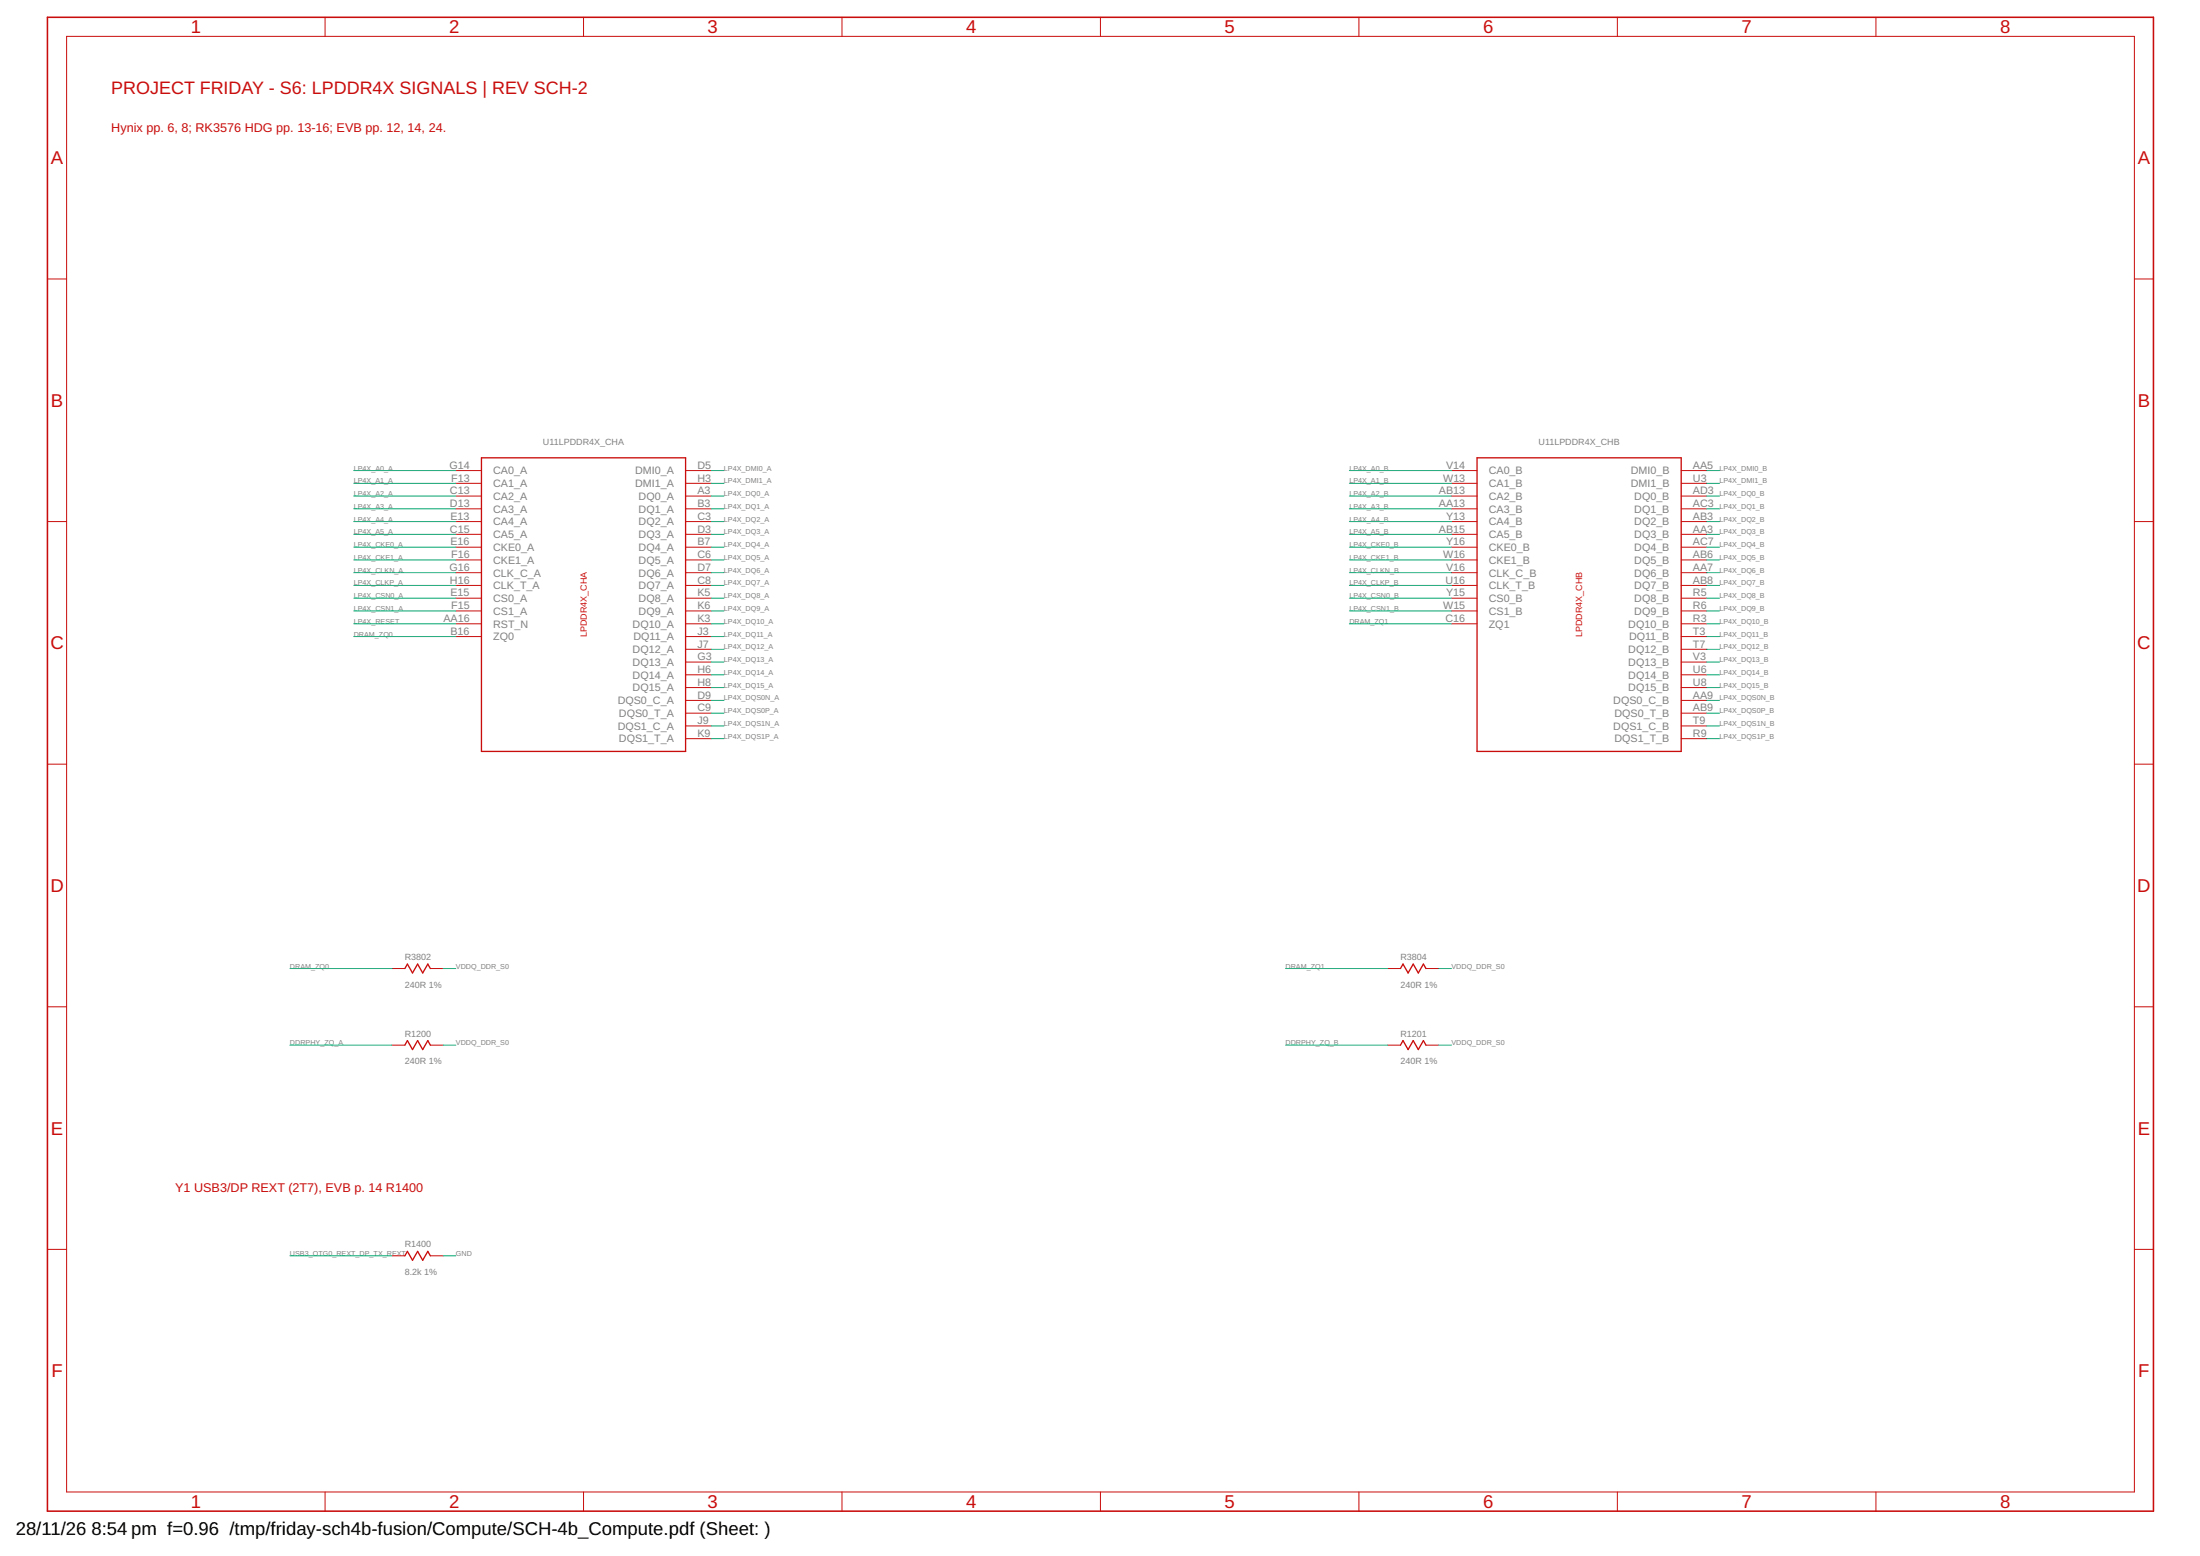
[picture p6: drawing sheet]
<svg xmlns="http://www.w3.org/2000/svg" width="420mm" height="297mm" viewBox="0 0 420 297" stroke-linecap="round" stroke-linejoin="round" font-family="sans-serif">
<path d="M9.1 3.3h402.2v285.2h-402.2z" fill="none" stroke="#c90d0c" stroke-width=".3"/>
<g fill="none" stroke="#c90d0c" stroke-width=".19">
<path d="M12.7 6.9h394.9v277.9h-394.9zM62.1 3.3v3.6M111.4 3.3v3.6M160.8 3.3v3.6M210.2 3.3v3.6M259.5 3.3v3.6M308.9 3.3v3.6M358.3 3.3v3.6M9.1 53.3h3.6M407.6 53.3h3.7M9.1 99.6h3.6M87.1 99.6h4.8"/>
<path d="M87.1 89.8h4.8M87.1 92.3h4.8M87.1 94.7h4.8M87.1 97.1h4.8M130.9 99.6h4.9M130.9 89.8h4.9M130.9 92.3h4.9M130.9 94.7h4.9M130.9 97.1h4.9M277.2 99.6h4.9M277.2 89.8h4.9M277.2 92.3h4.9"/>
<path d="M277.2 94.7h4.9M277.2 97.1h4.9M321.1 99.6h4.9M321.1 89.8h4.9M321.1 92.3h4.9M321.1 94.7h4.9M321.1 97.1h4.9M407.6 99.6h3.7M87.1 102h4.8M87.1 104.5h4.8M87.1 106.9h4.8M87.1 109.3h4.8"/>
<path d="M87.1 111.8h4.8M87.1 114.2h4.8M87.1 116.6h4.8M87.1 119.1h4.8M130.9 102h4.9M130.9 104.5h4.9M130.9 106.9h4.9M130.9 109.3h4.9M130.9 111.8h4.9M130.9 114.2h4.9M130.9 116.6h4.9M130.9 119.1h4.9"/>
<path d="M277.2 102h4.9M277.2 104.5h4.9M277.2 106.9h4.9M277.2 109.3h4.9M277.2 111.8h4.9M277.2 114.2h4.9M277.2 116.6h4.9M277.2 119.1h4.9M321.1 102h4.9M321.1 104.5h4.9M321.1 106.9h4.9M321.1 109.3h4.9"/>
<path d="M321.1 111.8h4.9M321.1 114.2h4.9M321.1 116.6h4.9M321.1 119.1h4.9M87.1 121.5h4.8M130.9 121.5h4.9M130.9 124h4.9M130.9 126.4h4.9M130.9 128.8h4.9M130.9 131.3h4.9M130.9 133.7h4.9M130.9 136.1h4.9"/>
<path d="M130.9 138.6h4.9M321.1 121.5h4.9M321.1 124h4.9M321.1 126.4h4.9M321.1 128.8h4.9M321.1 131.3h4.9M321.1 133.7h4.9M321.1 136.1h4.9M321.1 138.6h4.9M9.1 145.9h3.6M130.9 141h4.9M321.1 141h4.9"/>
<path d="M407.6 145.9h3.7M9.1 192.2h3.6M74.9 184.9h2.4M74.9 199.5h2.4M82.2 184.9h2.4M82.2 199.5h2.4M265 184.9h2.5M265 199.5h2.5M272.3 184.9h2.5M272.3 199.5h2.5M407.6 192.2h3.7M9.1 238.5h3.6"/>
<path d="M74.9 239.7h2.4M82.2 239.7h2.4M407.6 238.5h3.7M62.1 284.8v3.7M111.4 284.8v3.7M160.8 284.8v3.7M210.2 284.8v3.7M259.5 284.8v3.7M308.9 284.8v3.7M358.3 284.8v3.7"/>
</g>
<path d="M91.9 87.4h39v56h-39zM282.1 87.4h39v56h-39zM77.3 184.9l.5-.9 1 1.7 1-1.7 .9 1.7 1-1.7 .5 .9M77.3 199.5l.5-.9 1 1.8 1-1.8 .9 1.8 1-1.8 .5 .9M267.5 184.9l.4-.9 1 1.7 1-1.7 1 1.7 .9-1.7 .5 .9M267.5 199.5l.4-.9 1 1.8 1-1.8 1 1.8 .9-1.8 .5 .9M77.3 239.7l.5-.8 1 1.7 1-1.7 .9 1.7 1-1.7 .5 .8" fill="none" stroke="#c90d0c" stroke-width=".25"/>
<g fill="none" stroke="#0dab76" stroke-width=".19">
<path d="M67.6 89.8h19.5M67.6 92.3h19.5M67.6 94.7h19.5M67.6 97.1h19.5M67.6 99.6h19.5M135.8 89.8h2.5M135.8 92.3h2.5M135.8 94.7h2.5M135.8 97.1h2.5M135.8 99.6h2.5M257.7 89.8h19.5M257.7 92.3h19.5"/>
<path d="M257.7 94.7h19.5M257.7 97.1h19.5M257.7 99.6h19.5M326 89.8h2.4M326 92.3h2.4M326 94.7h2.4M326 97.1h2.4M326 99.6h2.4M67.6 102h19.5M67.6 104.5h19.5M67.6 106.9h19.5M67.6 114.2h19.5"/>
<path d="M67.6 116.6h19.5M67.6 109.3h19.5M67.6 111.8h19.5M67.6 119.1h19.5M135.8 102h2.5M135.8 104.5h2.5M135.8 106.9h2.5M135.8 114.2h2.5M135.8 116.6h2.5M135.8 109.3h2.5M135.8 111.8h2.5M135.8 119.1h2.5"/>
<path d="M257.7 102h19.5M257.7 104.5h19.5M257.7 106.9h19.5M257.7 114.2h19.5M257.7 116.6h19.5M257.7 109.3h19.5M257.7 111.8h19.5M257.7 119.1h19.5M326 102h2.4M326 104.5h2.4M326 106.9h2.4M326 114.2h2.4"/>
<path d="M326 116.6h2.4M326 109.3h2.4M326 111.8h2.4M326 119.1h2.4M67.6 121.5h19.5M135.8 121.5h2.5M135.8 124h2.5M135.8 126.4h2.5M135.8 128.8h2.5M135.8 131.3h2.5M135.8 136.1h2.5M135.8 133.7h2.5"/>
<path d="M135.8 138.6h2.5M326 121.5h2.4M326 124h2.4M326 126.4h2.4M326 128.8h2.4M326 131.3h2.4M326 136.1h2.4M326 133.7h2.4M326 138.6h2.4M135.8 141h2.5M326 141h2.4M55.4 184.9h19.5"/>
<path d="M55.4 199.5h19.5M84.6 184.9h2.5M84.6 199.5h2.5M245.5 184.9h19.5M245.5 199.5h19.5M274.8 184.9h2.4M274.8 199.5h2.4M55.4 239.7h19.5M84.6 239.7h2.5"/>
</g>
<g font-size="3.5" fill="#c90d0c">
<text x="36.4" y="6.4">1</text>
<text x="85.8" y="6.4">2</text>
<text x="135.1" y="6.4">3</text>
<text x="184.5" y="6.4">4</text>
<text x="233.9" y="6.4">5</text>
<text x="283.2" y="6.4">6</text>
<text x="332.6" y="6.4">7</text>
<text x="382" y="6.4">8</text>
<text x="9.7" y="31.4">A</text>
<text x="408.3" y="31.4">A</text>
<text x="9.7" y="77.7">B</text>
<text x="408.3" y="77.7">B</text>
<text x="9.6" y="124">C</text>
<text x="408.2" y="124">C</text>
<text x="9.6" y="170.3">D</text>
<text x="408.2" y="170.3">D</text>
<text x="9.7" y="216.6">E</text>
<text x="408.3" y="216.6">E</text>
<text x="9.8" y="262.9">F</text>
<text x="408.4" y="262.9">F</text>
<text x="36.4" y="287.9">1</text>
<text x="85.8" y="287.9">2</text>
<text x="135.1" y="287.9">3</text>
<text x="184.5" y="287.9">4</text>
<text x="233.9" y="287.9">5</text>
<text x="283.2" y="287.9">6</text>
<text x="332.6" y="287.9">7</text>
<text x="382" y="287.9">8</text>
</g>
<g font-size="3.5">
<text x="3" y="293">28/11/26</text>
<text x="17.5" y="293">8:54 pm f=0.96 /tmp/friday-sch4b-fusion/Compute/SCH-4b_Compute.pdf (Sheet: )</text>
</g>
<text font-size="3.4" fill="#c90d0c" x="21.2" y="17.9">PROJECT FRIDAY - S6: LPDDR4X SIGNALS | REV SCH-2</text>
<g font-size="2.4" fill="#c90d0c">
<text x="21.2" y="25.2">Hynix pp. 6, 8; RK3576 HDG pp. 13-16; EVB pp. 12, 14, 24.</text>
<text x="33.4" y="227.5">Y1 USB3/DP REXT (2T7), EVB p. 14 R1400</text>
</g>
<g font-size="2.1" fill="#808080">
<text x="85.8" y="89.5">G14</text>
<text x="133.2" y="89.5">D5</text>
<text x="276.2" y="89.5">V14</text>
<text x="323.3" y="89.5">AA5</text>
<text x="85.9" y="94.4">C13</text>
<text x="86.2" y="91.9">F13</text>
<text x="94.2" y="90.6">CA0_A</text>
<text x="94.2" y="93">CA1_A</text>
<text x="94.2" y="95.4">CA2_A</text>
<text x="121.3" y="90.6">DMI0_A</text>
<text x="121.3" y="93">DMI1_A</text>
<text x="122" y="95.4">DQ0_A</text>
<text x="133.2" y="91.9">H3</text>
<text x="133.2" y="94.4">A3</text>
<text x="274.8" y="94.4">AB13</text>
<text x="275.6" y="91.9">W13</text>
<text x="284.3" y="90.6">CA0_B</text>
<text x="284.3" y="93">CA1_B</text>
<text x="284.3" y="95.4">CA2_B</text>
<text x="311.4" y="90.6">DMI0_B</text>
<text x="311.4" y="93">DMI1_B</text>
<text x="312.1" y="95.4">DQ0_B</text>
<text x="323.3" y="91.9">U3</text>
<text x="323.3" y="94.4">AD3</text>
<text x="85.9" y="96.8">D13</text>
<text x="85.9" y="101.7">C15</text>
<text x="86" y="99.2">E13</text>
<text x="94.2" y="97.9">CA3_A</text>
<text x="94.2" y="100.3">CA4_A</text>
<text x="122" y="97.9">DQ1_A</text>
<text x="122" y="100.3">DQ2_A</text>
<text x="133.2" y="96.8">B3</text>
<text x="133.2" y="99.2">C3</text>
<text x="133.2" y="101.7">D3</text>
<text x="274.8" y="96.8">AA13</text>
<text x="274.8" y="101.7">AB15</text>
<text x="276.2" y="99.2">Y13</text>
<text x="284.3" y="97.9">CA3_B</text>
<text x="284.3" y="100.3">CA4_B</text>
<text x="312.1" y="97.9">DQ1_B</text>
<text x="312.1" y="100.3">DQ2_B</text>
<text x="323.3" y="96.8">AC3</text>
<text x="323.3" y="99.2">AB3</text>
<text x="323.3" y="101.7">AA3</text>
<text x="86" y="104.1">E16</text>
<text x="86.2" y="106.5">F16</text>
<text x="94.2" y="102.7">CA5_A</text>
<text x="94.2" y="105.2">CKE0_A</text>
<text x="94.2" y="107.6">CKE1_A</text>
<text x="122" y="102.7">DQ3_A</text>
<text x="122" y="105.2">DQ4_A</text>
<text x="122" y="107.6">DQ5_A</text>
<text x="133.2" y="104.1">B7</text>
<text x="133.2" y="106.5">C6</text>
<text x="275.6" y="106.5">W16</text>
<text x="276.2" y="104.1">Y16</text>
<text x="284.3" y="102.7">CA5_B</text>
<text x="284.3" y="105.2">CKE0_B</text>
<text x="284.3" y="107.6">CKE1_B</text>
<text x="312.1" y="102.7">DQ3_B</text>
<text x="312.1" y="105.2">DQ4_B</text>
<text x="312.1" y="107.6">DQ5_B</text>
<text x="323.3" y="104.1">AC7</text>
<text x="323.3" y="106.5">AB6</text>
<text x="85.8" y="109">G16</text>
<text x="85.9" y="111.4">H16</text>
<text x="86" y="113.9">E15</text>
<text x="94.2" y="110.1">CLK_C_A</text>
<text x="94.2" y="112.5">CLK_T_A</text>
<text x="122" y="110.1">DQ6_A</text>
<text x="122" y="112.5">DQ7_A</text>
<text x="133.2" y="109">D7</text>
<text x="133.2" y="111.4">C8</text>
<text x="133.2" y="113.9">K5</text>
<text x="276.1" y="111.4">U16</text>
<text x="276.2" y="109">V16</text>
<text x="276.2" y="113.9">Y15</text>
<text x="284.3" y="110.1">CLK_C_B</text>
<text x="284.3" y="112.5">CLK_T_B</text>
<text x="312.1" y="110.1">DQ6_B</text>
<text x="312.1" y="112.5">DQ7_B</text>
<text x="323.3" y="109">AA7</text>
<text x="323.3" y="111.4">AB8</text>
<text x="323.3" y="113.9">R5</text>
<text x="84.7" y="118.7">AA16</text>
<text x="86.2" y="116.3">F15</text>
<text x="94.2" y="114.9">CS0_A</text>
<text x="94.2" y="117.4">CS1_A</text>
<text x="94.2" y="119.8">RST_N</text>
<text x="120.8" y="119.8">DQ10_A</text>
<text x="122" y="114.9">DQ8_A</text>
<text x="122" y="117.4">DQ9_A</text>
<text x="133.2" y="116.3">K6</text>
<text x="133.2" y="118.7">K3</text>
<text x="275.6" y="116.3">W15</text>
<text x="276.1" y="118.7">C16</text>
<text x="284.3" y="114.9">CS0_B</text>
<text x="284.3" y="117.4">CS1_B</text>
<text x="284.3" y="119.8">ZQ1</text>
<text x="311" y="119.8">DQ10_B</text>
<text x="312.1" y="114.9">DQ8_B</text>
<text x="312.1" y="117.4">DQ9_B</text>
<text x="323.3" y="116.3">R6</text>
<text x="323.3" y="118.7">R3</text>
<text x="86" y="121.2">B16</text>
<text x="94.2" y="122.2">ZQ0</text>
<text x="120.8" y="124.7">DQ12_A</text>
<text x="121" y="122.2">DQ11_A</text>
<text x="133.2" y="121.2">J3</text>
<text x="133.2" y="123.6">J7</text>
<text x="311" y="124.7">DQ12_B</text>
<text x="311.1" y="122.2">DQ11_B</text>
<text x="323.3" y="121.2">T3</text>
<text x="323.3" y="123.6">T7</text>
<text x="120.8" y="127.1">DQ13_A</text>
<text x="120.8" y="129.6">DQ14_A</text>
<text x="120.8" y="132">DQ15_A</text>
<text x="133.2" y="126">G3</text>
<text x="133.2" y="128.5">H6</text>
<text x="133.2" y="130.9">H8</text>
<text x="311" y="127.1">DQ13_B</text>
<text x="311" y="129.6">DQ14_B</text>
<text x="311" y="132">DQ15_B</text>
<text x="323.3" y="126">V3</text>
<text x="323.3" y="128.5">U6</text>
<text x="323.3" y="130.9">U8</text>
<text x="118" y="134.4">DQS0_C_A</text>
<text x="118.2" y="136.9">DQS0_T_A</text>
<text x="133.2" y="133.4">D9</text>
<text x="133.2" y="135.8">C9</text>
<text x="308.1" y="134.4">DQS0_C_B</text>
<text x="308.3" y="136.9">DQS0_T_B</text>
<text x="323.3" y="133.4">AA9</text>
<text x="323.3" y="135.8">AB9</text>
<text x="118" y="139.3">DQS1_C_A</text>
<text x="118.2" y="141.7">DQS1_T_A</text>
<text x="133.2" y="138.2">J9</text>
<text x="133.2" y="140.7">K9</text>
<text x="308.1" y="139.3">DQS1_C_B</text>
<text x="308.3" y="141.7">DQS1_T_B</text>
<text x="323.3" y="138.2">T9</text>
<text x="323.3" y="140.7">R9</text>
</g>
<g font-size="1.7" fill="#808080">
<text x="103.7" y="85">U11LPDDR4X_CHA</text>
<text x="293.8" y="85">U11LPDDR4X_CHB</text>
<text x="77.3" y="183.3">R3802</text>
<text x="267.5" y="183.3">R3804</text>
<text x="77.3" y="188.5">240R 1%</text>
<text x="267.5" y="188.5">240R 1%</text>
<text x="77.3" y="197.9">R1200</text>
<text x="267.5" y="197.9">R1201</text>
<text x="77.3" y="203.2">240R 1%</text>
<text x="267.5" y="203.2">240R 1%</text>
<text x="77.3" y="238.1">R1400</text>
<text x="77.3" y="243.4">8.2k 1%</text>
</g>
<g font-size="1.7" fill="#c90d0c">
<text x="112.1" y="121.7" transform="rotate(-90 112.1 121.7)">LPDDR4X_CHA</text>
<text x="302.2" y="121.7" transform="rotate(-90 302.2 121.7)">LPDDR4X_CHB</text>
</g>
<g font-size="1.4" fill="#808080">
<text x="67.6" y="89.8">LP4X_A0_A</text>
<text x="138.3" y="89.8">LP4X_DMI0_A</text>
<text x="257.7" y="89.8">LP4X_A0_B</text>
<text x="328.4" y="89.8">LP4X_DMI0_B</text>
<text x="67.6" y="92.3">LP4X_A1_A</text>
<text x="67.6" y="94.7">LP4X_A2_A</text>
<text x="138.3" y="94.7">LP4X_DQ0_A</text>
<text x="138.3" y="92.3">LP4X_DMI1_A</text>
<text x="257.7" y="92.3">LP4X_A1_B</text>
<text x="257.7" y="94.7">LP4X_A2_B</text>
<text x="328.4" y="94.7">LP4X_DQ0_B</text>
<text x="328.4" y="92.3">LP4X_DMI1_B</text>
<text x="67.6" y="97.1">LP4X_A3_A</text>
<text x="67.6" y="99.6">LP4X_A4_A</text>
<text x="138.3" y="97.1">LP4X_DQ1_A</text>
<text x="138.3" y="99.6">LP4X_DQ2_A</text>
<text x="257.7" y="97.1">LP4X_A3_B</text>
<text x="257.7" y="99.6">LP4X_A4_B</text>
<text x="328.4" y="97.1">LP4X_DQ1_B</text>
<text x="328.4" y="99.6">LP4X_DQ2_B</text>
<text x="67.6" y="102">LP4X_A5_A</text>
<text x="67.6" y="104.5">LP4X_CKE0_A</text>
<text x="67.6" y="106.9">LP4X_CKE1_A</text>
<text x="138.3" y="102">LP4X_DQ3_A</text>
<text x="138.3" y="104.5">LP4X_DQ4_A</text>
<text x="138.3" y="106.9">LP4X_DQ5_A</text>
<text x="257.7" y="102">LP4X_A5_B</text>
<text x="257.7" y="104.5">LP4X_CKE0_B</text>
<text x="257.7" y="106.9">LP4X_CKE1_B</text>
<text x="328.4" y="102">LP4X_DQ3_B</text>
<text x="328.4" y="104.5">LP4X_DQ4_B</text>
<text x="328.4" y="106.9">LP4X_DQ5_B</text>
<text x="67.6" y="111.8">LP4X_CLKP_A</text>
<text x="67.6" y="109.3">LP4X_CLKN_A</text>
<text x="138.3" y="109.3">LP4X_DQ6_A</text>
<text x="138.3" y="111.8">LP4X_DQ7_A</text>
<text x="257.7" y="111.8">LP4X_CLKP_B</text>
<text x="257.7" y="109.3">LP4X_CLKN_B</text>
<text x="328.4" y="109.3">LP4X_DQ6_B</text>
<text x="328.4" y="111.8">LP4X_DQ7_B</text>
<text x="67.6" y="114.2">LP4X_CSN0_A</text>
<text x="67.6" y="116.6">LP4X_CSN1_A</text>
<text x="67.6" y="119.1">LP4X_RESET</text>
<text x="138.3" y="114.2">LP4X_DQ8_A</text>
<text x="138.3" y="116.6">LP4X_DQ9_A</text>
<text x="138.3" y="119.1">LP4X_DQ10_A</text>
<text x="257.7" y="114.2">LP4X_CSN0_B</text>
<text x="257.7" y="116.6">LP4X_CSN1_B</text>
<text x="257.7" y="119.1">DRAM_ZQ1</text>
<text x="328.4" y="114.2">LP4X_DQ8_B</text>
<text x="328.4" y="116.6">LP4X_DQ9_B</text>
<text x="328.4" y="119.1">LP4X_DQ10_B</text>
<text x="67.6" y="121.5">DRAM_ZQ0</text>
<text x="138.3" y="121.5">LP4X_DQ11_A</text>
<text x="138.3" y="123.9">LP4X_DQ12_A</text>
<text x="328.4" y="121.5">LP4X_DQ11_B</text>
<text x="328.4" y="123.9">LP4X_DQ12_B</text>
<text x="138.3" y="126.4">LP4X_DQ13_A</text>
<text x="138.3" y="128.8">LP4X_DQ14_A</text>
<text x="138.3" y="131.3">LP4X_DQ15_A</text>
<text x="328.4" y="126.4">LP4X_DQ13_B</text>
<text x="328.4" y="128.8">LP4X_DQ14_B</text>
<text x="328.4" y="131.3">LP4X_DQ15_B</text>
<text x="138.3" y="136.1">LP4X_DQS0P_A</text>
<text x="138.3" y="133.7">LP4X_DQS0N_A</text>
<text x="328.4" y="136.1">LP4X_DQS0P_B</text>
<text x="328.4" y="133.7">LP4X_DQS0N_B</text>
<text x="138.3" y="141">LP4X_DQS1P_A</text>
<text x="138.3" y="138.6">LP4X_DQS1N_A</text>
<text x="328.4" y="141">LP4X_DQS1P_B</text>
<text x="328.4" y="138.6">LP4X_DQS1N_B</text>
<text x="55.4" y="184.9">DRAM_ZQ0</text>
<text x="87.1" y="184.9">VDDQ_DDR_S0</text>
<text x="245.5" y="184.9">DRAM_ZQ1</text>
<text x="277.2" y="184.9">VDDQ_DDR_S0</text>
<text x="55.4" y="199.5">DDRPHY_ZQ_A</text>
<text x="87.1" y="199.5">VDDQ_DDR_S0</text>
<text x="245.5" y="199.5">DDRPHY_ZQ_B</text>
<text x="277.2" y="199.5">VDDQ_DDR_S0</text>
<text x="55.4" y="239.7">USB3_OTG0_REXT_DP_TX_REXT</text>
<text x="87.1" y="239.7">GND</text>
</g>
</svg>
